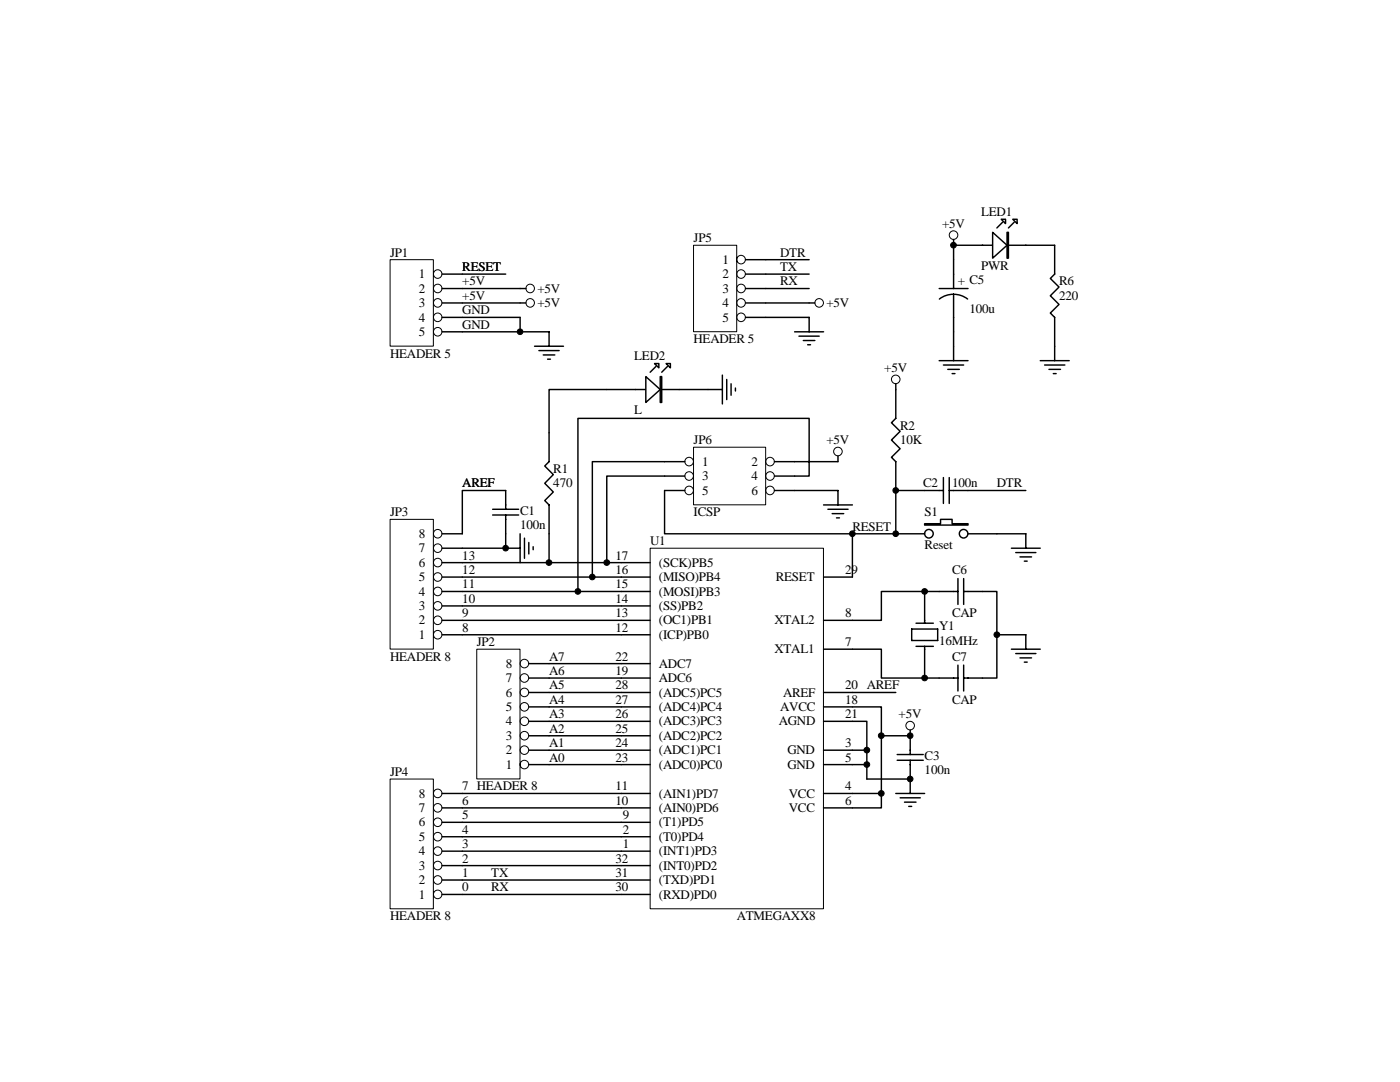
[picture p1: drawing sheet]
<svg xmlns="http://www.w3.org/2000/svg" width="279mm" height="216mm" viewBox="0 0 279 216" stroke-linecap="round" stroke-linejoin="round" font-family="sans-serif">
<g fill="none" stroke="#000" stroke-width=".29">
<path d="M184.5 118v6.4M191.2 118h-15.3v5.8h-5.8M191.2 115.4v5.2M192.3 118h6.6v17.3h-6.6M192.3 115.4v5.2M170.1 129.5h5.8v5.8h15.3M170.1 138.2h8.7M181.9 125.5h5.2v2.3h-5.2zM182.8 124.4h3.5M182.8 129h3.5M184.5 129v6.3M191.2 132.7v5.2"/>
<path d="M192.3 132.7v5.2M198.9 126.7h5.8v2.8M201.8 129.5h5.8M202.7 130.4h4M203.6 131.3h2.3M204.4 132.1h.6M170.1 143.9h2.9v11.5h8.7M170.1 141.1h5.8v5.7h5.8v3.8M178.8 158.3h5.7M179 151.7h5.3M179 150.6h5.3M179.6 159.2h4.1"/>
<path d="M181.7 151.7v6.6M180.5 160.1h2.3M181.4 160.9h.5"/>
</g>
<path d="M77.9 103.7h8.6v25.8h-8.6z" fill="#fff"/>
<g fill="none" stroke="#000" stroke-width=".2">
<path d="M77.9 103.6h8.6v25.9h-8.6z"/>
<circle cx="87.3" cy="112.3" r=".85"/>
<circle cx="87.3" cy="109.4" r=".85"/>
<circle cx="87.3" cy="106.5" r=".85"/>
<circle cx="87.3" cy="118" r=".85"/>
<circle cx="87.3" cy="115.1" r=".85"/>
<circle cx="87.3" cy="126.6" r=".85"/>
<circle cx="87.3" cy="120.9" r=".85"/>
<circle cx="87.3" cy="123.8" r=".85"/>
</g>
<path d="M88.2 118h35.8M88.2 115.1h35.8M88.2 112.3h35.8M88.2 109.4h4.1M88.2 106.5h4.1M88.2 126.7h35.8M88.2 123.8h35.8M88.2 120.9h35.8" fill="none" stroke="#000" stroke-width=".29"/>
<path d="M77.9 155.5h8.6v25.8h-8.6z" fill="#fff"/>
<g fill="none" stroke="#000" stroke-width=".2">
<path d="M77.9 155.4h8.6v25.9h-8.6z"/>
<circle cx="87.3" cy="158.3" r=".85"/>
<circle cx="87.3" cy="175.6" r=".85"/>
<circle cx="87.3" cy="178.5" r=".85"/>
<circle cx="87.3" cy="169.8" r=".85"/>
<circle cx="87.3" cy="166.9" r=".85"/>
<circle cx="87.3" cy="161.2" r=".85"/>
<circle cx="87.3" cy="164.1" r=".85"/>
<circle cx="87.3" cy="172.7" r=".85"/>
</g>
<g fill="none" stroke="#000" stroke-width=".29">
<path d="M109.6 135.3h14.4M109.6 138.2h14.4M88.2 158.3h35.8M109.6 141.1h14.4M109.6 143.9h14.4M109.6 146.8h14.4M109.6 149.7h14.4M88.2 178.5h35.8M88.2 175.6h35.8M88.2 172.7h35.8M88.2 169.8h35.8M88.2 167h35.8"/>
<path d="M88.2 164.1h35.8M88.2 161.2h35.8"/>
</g>
<path d="M138.4 89.3h14.4v11.4h-14.4z" fill="#fff"/>
<g fill="none" stroke="#000" stroke-width=".2">
<path d="M138.4 89.2h14.4v11.5h-14.4z"/>
<circle cx="137.5" cy="95" r=".86"/>
<circle cx="137.5" cy="97.9" r=".86"/>
<circle cx="137.5" cy="92.1" r=".86"/>
<circle cx="153.7" cy="92.1" r=".86"/>
<circle cx="153.7" cy="95" r=".86"/>
<circle cx="153.7" cy="97.9" r=".86"/>
<circle cx="167.2" cy="90.1" r=".86"/>
</g>
<g fill="none" stroke="#000" stroke-width=".29">
<path d="M100.9 97.9v3.7M109.6 86.4v5.7l-.9 .9 1.7 1.7-1.7 1.7 1.7 1.8-1.7 1.7 .9 .9v11.5M136.7 92.1h-18.5v23M136.7 95h-15.6v17.3M136.7 97.9h-4.1v8.6h37.5v8.6M154.6 95h6.9v-11.5h-46.2v34.5M154.6 97.9h12.6v2.9M167.2 91v1.1h-12.6M92.3 109.4h11.5M98.3 101.6h5.2M98.3 102.8h5.2M100.9 102.8v6.6"/>
<path d="M103.8 106.5v5.8M104.7 107.4v4M105.5 108.2v2.3M106.4 109.1v.6M164.4 100.8h5.7M165.2 101.6h4M166.1 102.5h2.3M166.9 103.3h.6M178.8 106.5h5.7M193.2 106.5h5.7"/>
</g>
<path d="M184.5 104.5h3.2v-.9h2.3v.9h3.2v.3h-8.7z" fill-rule="evenodd" fill="#fff" stroke="#000" stroke-width=".29"/>
<g fill="none" stroke="#000" stroke-width=".29">
<path d="M92.3 54.7h8.6M92.3 57.6h11.5M187.4 57.6h5.8M190.3 58.7l1.5 .3 1.3 .7M190.3 58.7l-1.5 .3-1.3 .7M190.3 47.8v1.1h20.2v5.8l-.9 .9 1.7 1.7-1.7 1.7 1.7 1.7-1.7 1.8 .9 .8v8.7M190.3 51.8v5.8M190.3 58.7v7.5M200.1 44.3l-1.2 1.2M202.4 44.3l-1.1 1.2M92.3 60.5h12.7M92.3 63.3h11.5v2.9"/>
<path d="M92.3 66.2h17.3v2.9M106.7 69.1h5.8M107.5 70h4.1M108.4 70.8h2.3M109.3 71.7h.6M121.1 77.7h-11.5v8.7M141.3 77.7h2.9M144.2 74.8v5.8M145 75.7v4M145.9 76.6v2.3M146.8 77.4v.6M178.8 76.6v6.9l-.9 .8 1.7 1.8-1.7 1.7 1.7 1.7-1.7 1.7 .9 .9v5.8"/>
<path d="M187.4 72h5.8M188.3 72.8h4M189.1 73.7h2.4M190 74.5h.6M190.3 69.1v2.9M207.6 72h5.8M208.5 72.8h4M209.3 73.7h2.3M210.2 74.5h.6M100.9 97.9h-8.6v8.6M184.5 97.9h3.8M188.3 95.3v5.2"/>
<path d="M189.4 97.9h3.8M189.4 95.3v5.2M170.1 106.5h8.7M198.9 106.5h5.8v2.9M201.8 109.4h5.8M202.7 110.3h4M203.6 111.1h2.3M204.4 112h.6M181.7 145.7v1.1"/>
<circle cx="185.4" cy="106.5" r=".86"/>
<circle cx="192.3" cy="106.5" r=".86"/>
</g>
<g fill="none" stroke="#000" stroke-width=".2">
<circle cx="190.3" cy="46.9" r=".86"/>
<circle cx="105.8" cy="60.4" r=".85"/>
<circle cx="178.8" cy="75.7" r=".86"/>
<circle cx="181.6" cy="144.8" r=".86"/>
</g>
<g fill="#fff" stroke="#000" stroke-width=".29">
<path d="M198.1 46.4l2.9 2.5-2.9 2.6z"/>
<path d="M202.1 43.8h.9v.8z"/>
<path d="M199.8 43.8h.9v.8z"/>
<path d="M201 46.4h.3v5.1h-.3z" fill-rule="evenodd"/>
</g>
<path d="M121.1 77.7h20.2M130.9 73.1l-1.1 1.2M133.2 73.1l-1.1 1.2" fill="none" stroke="#000" stroke-width=".29"/>
<g fill="#fff" stroke="#000" stroke-width=".29">
<path d="M128.9 75.1l2.9 2.6-2.9 2.6z"/>
<path d="M132.9 72.5h.9v.9z"/>
<path d="M130.6 72.5h.9v.9z"/>
<path d="M131.8 75.1h.3v5.2h-.3z" fill-rule="evenodd"/>
</g>
<path d="M129.8 109.4h34.5v71.9h-34.5z" fill="#fff"/>
<path d="M129.8 109.4h34.5v71.9h-34.5z" fill="none" stroke="#000" stroke-width=".2"/>
<g fill="none" stroke="#000" stroke-width=".29">
<path d="M124 115.1h5.8M124 118h5.8M124 112.3h5.8M164.4 115.1h5.7M124 123.8h5.8M124 126.7h5.8M124 120.9h5.8M124 138.2h5.8M124 135.3h5.8M124 132.4h5.8M164.4 129.5h5.7M164.4 123.8h5.7"/>
<path d="M164.4 138.2h5.7M124 158.3h5.8M124 149.7h5.8M124 141.1h5.8M124 143.9h5.8M124 152.6h5.8M124 146.8h5.8M164.4 158.3h5.7M164.4 149.7h5.7M164.4 141.1h5.7M164.4 143.9h5.7M164.4 152.6h5.7"/>
<path d="M124 178.5h5.8M124 175.6h5.8M124 172.7h5.8M124 169.8h5.8M124 167h5.8M124 164.1h5.8M124 161.2h5.8M164.4 161.2h5.7"/>
</g>
<path d="M95.2 129.6h8.6v25.8h-8.6z" fill="#fff"/>
<g fill="none" stroke="#000" stroke-width=".2">
<path d="M95.1 129.5h8.7v25.9h-8.7z"/>
<circle cx="163.5" cy="60.4" r=".86"/>
<circle cx="104.7" cy="135.3" r=".86"/>
<circle cx="104.7" cy="132.4" r=".86"/>
<circle cx="104.7" cy="138.2" r=".86"/>
<circle cx="104.7" cy="152.6" r=".86"/>
<circle cx="104.7" cy="149.7" r=".86"/>
<circle cx="104.7" cy="141" r=".86"/>
<circle cx="104.7" cy="146.8" r=".86"/>
<circle cx="104.7" cy="143.9" r=".86"/>
</g>
<g fill="none" stroke="#000" stroke-width=".29">
<path d="M152.8 51.8h8.7M152.8 54.7h8.7M152.8 57.6h8.7M190.3 48.9v2.9M152.8 60.5h9.8M152.8 63.3h8.7v2.9M158.6 66.2h5.8M159.4 67.1h4.1M160.3 67.9h2.3M161.2 68.8h.6M190.3 66.2v2.9M184.5 97.9h-5.7v8.6"/>
<path d="M193.2 97.9h11.5M105.5 138.2h4.1M105.5 135.3h4.1M105.5 132.4h18.5M105.5 152.6h18.5M105.5 149.7h4.1M105.5 146.8h4.1M105.5 143.9h4.1M105.5 141.1h4.1M170.1 152.6h2.9M170.1 149.7h2.9M170.1 158.3h5.8"/>
<path d="M175.9 146.8v14.4h-5.8"/>
</g>
<path d="M138.4 49h8.6v17.2h-8.6z" fill="#fff"/>
<g fill="none" stroke="#000" stroke-width=".2">
<path d="M138.4 48.9h8.6v17.3h-8.6z"/>
<circle cx="147.9" cy="51.8" r=".86"/>
<circle cx="147.9" cy="57.6" r=".86"/>
<circle cx="147.9" cy="54.7" r=".86"/>
<circle cx="147.9" cy="63.3" r=".86"/>
<circle cx="147.9" cy="60.4" r=".86"/>
</g>
<path d="M148.8 51.8h4M148.8 54.7h4M148.8 57.6h4M148.8 60.5h4M148.8 63.3h4" fill="none" stroke="#000" stroke-width=".29"/>
<path d="M77.9 51.8h8.6v17.3h-8.6z" fill="#fff"/>
<g fill="none" stroke="#000" stroke-width=".2">
<path d="M77.9 51.8h8.6v17.3h-8.6z"/>
<circle cx="87.3" cy="54.7" r=".85"/>
<circle cx="87.3" cy="57.6" r=".85"/>
<circle cx="105.8" cy="57.6" r=".85"/>
<circle cx="87.3" cy="63.3" r=".85"/>
<circle cx="87.3" cy="60.4" r=".85"/>
<circle cx="87.3" cy="66.2" r=".85"/>
</g>
<path d="M88.2 54.7h4.1M88.2 57.6h4.1M103.8 57.6h1.2M88.2 60.5h4.1M88.2 63.3h4.1M88.2 66.2h4.1" fill="none" stroke="#000" stroke-width=".29"/>
<g fill="#000" stroke="#000" stroke-width=".2">
<circle cx="190.3" cy="48.9" r=".57"/>
<circle cx="103.8" cy="66.2" r=".57"/>
<circle cx="178.8" cy="97.9" r=".57"/>
<circle cx="100.9" cy="109.4" r=".57"/>
<circle cx="109.6" cy="112.3" r=".57"/>
<circle cx="115.3" cy="118" r=".57"/>
<circle cx="118.2" cy="115.1" r=".57"/>
<circle cx="121.1" cy="112.3" r=".57"/>
<circle cx="170.1" cy="106.5" r=".57"/>
<circle cx="178.8" cy="106.5" r=".57"/>
<circle cx="184.5" cy="118" r=".57"/>
<circle cx="184.5" cy="135.3" r=".57"/>
<circle cx="198.9" cy="126.6" r=".57"/>
<circle cx="173" cy="152.6" r=".57"/>
<circle cx="173" cy="149.7" r=".57"/>
<circle cx="175.9" cy="158.3" r=".57"/>
<circle cx="175.9" cy="146.8" r=".57"/>
<circle cx="181.6" cy="155.4" r=".57"/>
<circle cx="181.6" cy="146.8" r=".57"/>
</g>
<g font-size="2.6">
<text x="188" y="45.4">+5V</text>
<text x="195.8" y="43.1">LED1</text>
<text x="77.9" y="51.2">JP1</text>
<text x="138.4" y="48.3">JP5</text>
<text x="144.2" y="52.6">1</text>
<text x="155.7" y="51.2">DTR</text>
<text x="195.8" y="53.8">PWR</text>
<text x="83.6" y="55.5">1</text>
<text x="83.6" y="58.4">2</text>
<text x="92.3" y="54.1">RESET</text>
<text x="92.3" y="59.8">+5V</text>
<text x="92.3" y="57">+5V</text>
<text x="107.3" y="58.4">+5V</text>
<text x="144.2" y="55.5">2</text>
<text x="144.2" y="58.4">3</text>
<text x="155.7" y="54.1">TX</text>
<text x="155.7" y="57">RX</text>
<text x="191.2" y="57">+ C5</text>
<text x="211.3" y="57">R6</text>
<text x="211.3" y="59.8">220</text>
<text x="83.6" y="61.3">3</text>
<text x="83.6" y="64.2">4</text>
<text x="92.3" y="62.7">GND</text>
<text x="92.3" y="65.6">GND</text>
<text x="107.3" y="61.3">+5V</text>
<text x="144.2" y="61.3">4</text>
<text x="144.2" y="64.2">5</text>
<text x="164.9" y="61.3">+5V</text>
<text x="193.5" y="62.4">100u</text>
<text x="77.9" y="71.4">HEADER 5</text>
<text x="83.6" y="67">5</text>
<text x="126.6" y="71.9">LED2</text>
<text x="138.4" y="68.5">HEADER 5</text>
<text x="176.5" y="74.2">+5V</text>
<text x="126.6" y="82.6">L</text>
<text x="138.4" y="88.6">JP6</text>
<text x="164.9" y="88.6">+5V</text>
<text x="179.6" y="85.7">R2</text>
<text x="179.6" y="88.6">10K</text>
<text x="110.4" y="94.4">R1</text>
<text x="140.1" y="92.9">1</text>
<text x="140.1" y="95.8">3</text>
<text x="149.9" y="92.9">2</text>
<text x="149.9" y="95.8">4</text>
<text x="92.3" y="97.3">AREF</text>
<text x="110.4" y="97.3">470</text>
<text x="140.1" y="98.7">5</text>
<text x="149.9" y="98.7">6</text>
<text x="184.3" y="97.3">C2</text>
<text x="190" y="97.3">100n</text>
<text x="198.9" y="97.3">DTR</text>
<text x="77.9" y="103">JP3</text>
<text x="83.6" y="107.3">8</text>
<text x="103.8" y="102.7">C1</text>
<text x="103.8" y="105.6">100n</text>
<text x="138.4" y="103">ICSP</text>
<text x="170.1" y="105.9">RESET</text>
<text x="184.5" y="103">S1</text>
<text x="83.6" y="113.1">6</text>
<text x="83.6" y="110.2">7</text>
<text x="92.3" y="111.7">13</text>
<text x="122.8" y="111.7">17</text>
<text x="129.8" y="108.8">U1</text>
<text x="131.5" y="113.1">(SCK)PB5</text>
<text x="184.5" y="109.6">Reset</text>
<text x="83.6" y="118.9">4</text>
<text x="83.6" y="116">5</text>
<text x="92.3" y="117.4">11</text>
<text x="92.3" y="114.5">12</text>
<text x="122.8" y="117.4">15</text>
<text x="122.8" y="114.5">16</text>
<text x="131.5" y="118.9">(MOSI)PB3</text>
<text x="131.5" y="116">(MISO)PB4</text>
<text x="154.8" y="116">RESET</text>
<text x="168.7" y="114.5">29</text>
<text x="190" y="114.5">C6</text>
<text x="83.6" y="124.6">2</text>
<text x="83.6" y="121.7">3</text>
<text x="92.3" y="123.2">9</text>
<text x="92.3" y="120.3">10</text>
<text x="122.8" y="123.2">13</text>
<text x="122.8" y="120.3">14</text>
<text x="131.5" y="124.6">(OC1)PB1</text>
<text x="131.5" y="121.7">(SS)PB2</text>
<text x="154.6" y="124.6">XTAL2</text>
<text x="168.7" y="123.2">8</text>
<text x="187.4" y="125.8">Y1</text>
<text x="190" y="123.2">CAP</text>
<text x="77.9" y="131.8">HEADER 8</text>
<text x="83.6" y="127.5">1</text>
<text x="92.3" y="126">8</text>
<text x="95.1" y="128.9">JP2</text>
<text x="109.6" y="131.8">A7</text>
<text x="122.8" y="126">12</text>
<text x="122.8" y="131.8">22</text>
<text x="131.5" y="127.5">(ICP)PB0</text>
<text x="154.6" y="130.4">XTAL1</text>
<text x="168.7" y="128.9">7</text>
<text x="187.4" y="128.6">16MHz</text>
<text x="190" y="131.8">C7</text>
<text x="100.9" y="136.1">7</text>
<text x="100.9" y="133.2">8</text>
<text x="109.6" y="137.6">A5</text>
<text x="109.6" y="134.7">A6</text>
<text x="122.8" y="137.6">28</text>
<text x="122.8" y="134.7">19</text>
<text x="131.5" y="136.1">ADC6</text>
<text x="131.5" y="133.2">ADC7</text>
<text x="168.7" y="137.6">20 AREF</text>
<text x="100.9" y="141.9">5</text>
<text x="100.9" y="139">6</text>
<text x="109.6" y="143.3">A3</text>
<text x="109.6" y="140.4">A4</text>
<text x="122.8" y="143.3">26</text>
<text x="122.8" y="140.4">27</text>
<text x="131.5" y="141.9">(ADC4)PC4</text>
<text x="131.5" y="139">(ADC5)PC5</text>
<text x="155.7" y="141.9">AVCC</text>
<text x="156.3" y="139">AREF</text>
<text x="168.7" y="140.4">18</text>
<text x="168.7" y="143.3">21</text>
<text x="179.3" y="143.3">+5V</text>
<text x="190" y="140.4">CAP</text>
<text x="100.9" y="147.6">3</text>
<text x="100.9" y="144.8">4</text>
<text x="109.6" y="149.1">A1</text>
<text x="109.6" y="146.2">A2</text>
<text x="122.8" y="149.1">24</text>
<text x="122.8" y="146.2">25</text>
<text x="131.5" y="147.6">(ADC2)PC2</text>
<text x="131.5" y="144.8">(ADC3)PC3</text>
<text x="155.4" y="144.8">AGND</text>
<text x="168.7" y="149.1">3</text>
<text x="77.9" y="154.8">JP4</text>
<text x="100.9" y="153.4">1</text>
<text x="100.9" y="150.5">2</text>
<text x="109.6" y="152">A0</text>
<text x="122.8" y="152">23</text>
<text x="131.5" y="153.4">(ADC0)PC0</text>
<text x="131.5" y="150.5">(ADC1)PC1</text>
<text x="157.1" y="150.5">GND</text>
<text x="157.1" y="153.4">GND</text>
<text x="168.7" y="152">5</text>
<text x="184.5" y="151.7">C3</text>
<text x="184.5" y="154.5">100n</text>
<text x="83.6" y="159.2">8</text>
<text x="92.3" y="160.6">6</text>
<text x="92.3" y="157.7">7 HEADER 8</text>
<text x="122.8" y="160.6">10</text>
<text x="122.8" y="157.7">11</text>
<text x="131.5" y="159.2">(AIN1)PD7</text>
<text x="157.4" y="159.2">VCC</text>
<text x="168.7" y="157.7">4</text>
<text x="168.7" y="160.6">6</text>
<text x="83.6" y="167.8">5</text>
<text x="83.6" y="164.9">6</text>
<text x="83.6" y="162">7</text>
<text x="92.3" y="166.3">4</text>
<text x="92.3" y="163.5">5</text>
<text x="124.3" y="166.3">2</text>
<text x="124.3" y="163.5">9</text>
<text x="131.5" y="167.8">(T0)PD4</text>
<text x="131.5" y="164.9">(T1)PD5</text>
<text x="131.5" y="162">(AIN0)PD6</text>
<text x="157.4" y="162">VCC</text>
<text x="83.6" y="173.5">3</text>
<text x="83.6" y="170.7">4</text>
<text x="92.3" y="172.1">2</text>
<text x="92.3" y="169.2">3</text>
<text x="122.8" y="172.1">32</text>
<text x="124.3" y="169.2">1</text>
<text x="131.5" y="173.5">(INT0)PD2</text>
<text x="131.5" y="170.7">(INT1)PD3</text>
<text x="83.6" y="179.3">1</text>
<text x="83.6" y="176.4">2</text>
<text x="92.3" y="177.9">0</text>
<text x="92.3" y="175">1</text>
<text x="98" y="175">TX</text>
<text x="98" y="177.9">RX</text>
<text x="122.8" y="177.9">30</text>
<text x="122.8" y="175">31</text>
<text x="131.5" y="179.3">(RXD)PD0</text>
<text x="131.5" y="176.4">(TXD)PD1</text>
<text x="77.9" y="183.6">HEADER 8</text>
<text x="147" y="183.6">ATMEGAXX8</text>
</g>
</svg>
